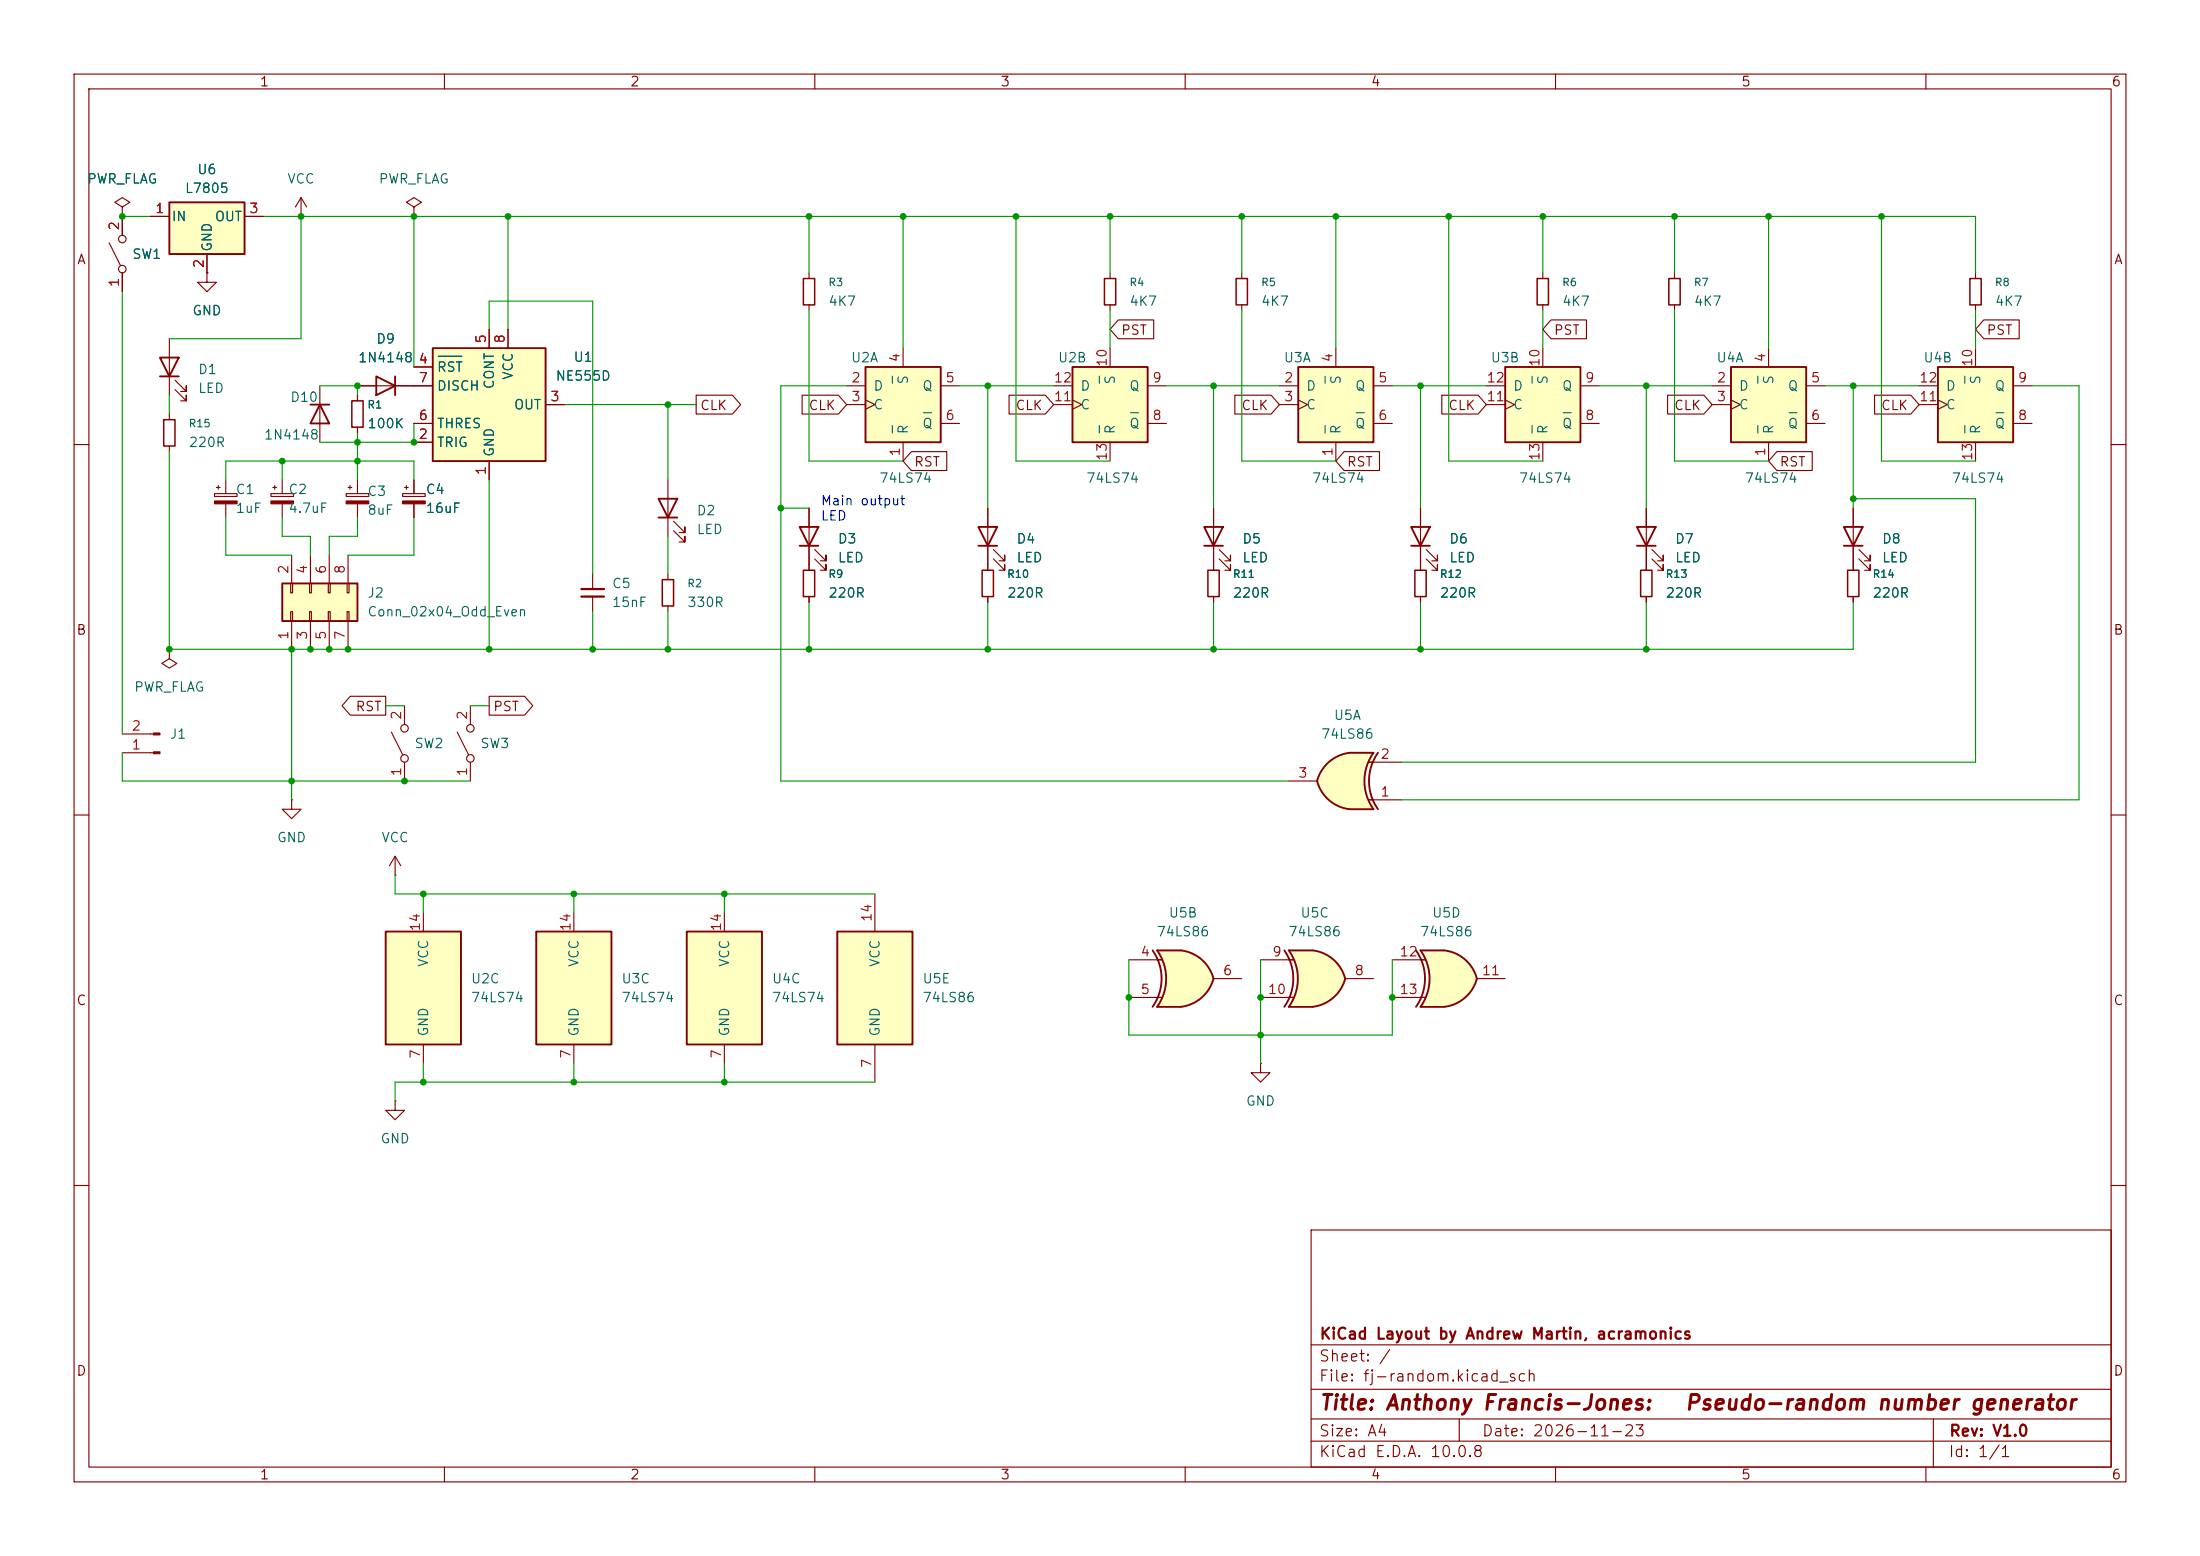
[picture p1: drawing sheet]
<svg xmlns="http://www.w3.org/2000/svg" width="297mm" height="210mm" viewBox="0 0 297 210" stroke-linecap="round" stroke-linejoin="round" font-family="sans-serif">
<g fill="none" stroke="#840000" stroke-width=".15">
<path d="M10 10h277v190h-277zM12 12h273v186h-273zM60 10v2M110 10v2M160 10v2M210 10v2M260 10v2M48.3 53.3v.8M48.3 57.7v.7M10 60h2M285 60h2M10 110h2"/>
<path d="M285 110h2M10 160h2M177 166h108v32h-108zM285 160h2M60 198v2M110 198v2M160 198v2M177 194.5h108M177 191.5h108M177 187.5h108M177 181.5h108M197 191.5v3"/>
<path d="M210 198v2M260 198v2M261 191.5v6.5"/>
</g>
<path d="M47.5 54.1h1.5v3.6h-1.5z" fill="none" stroke="#840000" stroke-width=".2"/>
<path d="M182.2 109.2h3.2M182.2 101.6h3.2" fill="none" stroke="#ffffc2" stroke-width=".14"/>
<g fill="#ffffc2" stroke="#ffffc2" stroke-width=".14">
<path d="M179 103.2a5.2 5.2 0 0 1 3.2-1.6l.6 5.2-5-1.4 .4-1.1z"/>
<path d="M177.8 105.4l5-1.3-.6 5.1a5.1 5.1 0 0 1-4.4-3.8z"/>
</g>
<path d="M182.2 101.6h3.2a6.7 6.7 0 0 0 0 7.6h-3.2z" fill="#ffffc2"/>
<path d="M182.2 101.6a5.2 5.2 0 0 0-4.4 3.8 5.2 5.2 0 0 0 4.4 3.8M182.2 101.6h3.2a6.6 6.6 0 0 0 0 7.6h-3.2M186 101.6a6.6 6.6 0 0 0 0 7.6" fill="none" stroke="#840000" stroke-width=".25"/>
<path d="M174 105.4h3.8M184.8 108h4.4M184.8 102.9h4.4" fill="none" stroke="#840000" stroke-width=".15"/>
<path d="M191.8 128.3h3.1M191.8 135.9h3.1" fill="none" stroke="#ffffc2" stroke-width=".14"/>
<g fill="#ffffc2" stroke="#ffffc2" stroke-width=".14">
<path d="M194.4 130.7l5 1.4a5.2 5.2 0 0 1-4.4 3.8z"/>
<path d="M195 128.3a5.1 5.1 0 0 1 4.4 3.8l-5 1.3z"/>
</g>
<path d="M191.8 128.3h3.1v7.6h-3.1a6.7 6.7 0 0 0 0-7.6z" fill="#ffffc2"/>
<path d="M191.2 128.3a6.6 6.6 0 0 1 0 7.6M194.9 128.3h-3.1a6.6 6.6 0 0 1 0 7.6h3.1M195 128.3a5.2 5.2 0 0 1 4.4 3.8 5.2 5.2 0 0 1-4.4 3.8" fill="none" stroke="#840000" stroke-width=".25"/>
<path d="M188 129.5h4.4M188 134.6h4.4M199.4 132.1h3.8M170.2 143.5v1.3h1.2l-1.2 1.3-1.3-1.3h1.3M170.2 143.5h.1" fill="none" stroke="#840000" stroke-width=".15"/>
<path d="M52.1 125.7h10.1v15.3h-10.1z" fill="#ffffc2"/>
<path d="M52.1 125.7h10.1v15.3h-10.1z" fill="none" stroke="#840000" stroke-width=".25"/>
<path d="M57.1 123.2v2.5M57.1 141v2.5" fill="none" stroke="#840000" stroke-width=".15"/>
<path d="M72.4 125.7h10.1v15.3h-10.1z" fill="#ffffc2"/>
<path d="M72.4 125.7h10.1v15.3h-10.1z" fill="none" stroke="#840000" stroke-width=".25"/>
<path d="M77.5 123.2v2.5M77.5 141v2.5" fill="none" stroke="#840000" stroke-width=".15"/>
<path d="M92.7 125.7h10.2v15.3h-10.2z" fill="#ffffc2"/>
<path d="M92.7 125.7h10.2v15.3h-10.2z" fill="none" stroke="#840000" stroke-width=".25"/>
<g fill="none" stroke="#840000" stroke-width=".15">
<path d="M14.7 32.8l1.6 3M16.5 27.9l1-.6-1-.6-1 .6 1 .6v1.3M16.5 29.2h.1M16.5 29.2v2.6M16.5 36.8v2.6M16.5 99.1h4.2M22.9 87.6v1.3l1 .6-1 .7-1.1-.7 1.1-.6M22.9 87.6h.1M16.5 101.6h4.2M53.3 118.1h.1M53.3 115.6l-.7 1.2M53.3 115.6l.8 1.2"/>
<path d="M53.3 115.6v2.5M97.8 123.2v2.5M97.8 141v2.5"/>
<circle cx="16.5" cy="36.3" r=".51"/>
<circle cx="16.5" cy="32.3" r=".51"/>
</g>
<g fill="#840000" stroke="#840000" stroke-width=".15">
<path d="M20.7 101.5h.9v.2h-.9z"/>
<path d="M20.7 98.9h.9v.3h-.9z"/>
</g>
<path d="M174 128.3h3.2M174 135.9h3.2" fill="none" stroke="#ffffc2" stroke-width=".14"/>
<g fill="#ffffc2" stroke="#ffffc2" stroke-width=".14">
<path d="M176.6 130.7l5 1.4a5.2 5.2 0 0 1-4.4 3.8z"/>
<path d="M177.2 128.3a5.1 5.1 0 0 1 4.4 3.8l-5 1.3z"/>
</g>
<path d="M174 128.3h3.2v7.6h-3.2a6.7 6.7 0 0 0 0-7.6z" fill="#ffffc2"/>
<path d="M21.6 48.3h2.5l-1.2 2.5zM21.6 50.8h2.5M41.9 54.6h2.5M43.2 54.6l1.2 2.6h-2.5zM50.8 50.8l2.5 1.3-2.5 1.2zM53.3 50.8v2.5M173.4 128.3a6.6 6.6 0 0 1 0 7.6M177.2 128.3h-3.2a6.6 6.6 0 0 1 0 7.6h3.2M177.2 128.3a5.2 5.2 0 0 1 4.4 3.8 5.2 5.2 0 0 1-4.4 3.8" fill="none" stroke="#840000" stroke-width=".25"/>
<g fill="none" stroke="#840000" stroke-width=".15">
<path d="M40.6 29.2h.1M40.6 26.7l-.7 1.2M40.6 26.7l.8 1.2M40.6 26.7v2.5M55.9 27.9l1-.6-1-.6-1 .6 1 .6v1.3M55.9 29.2h.1M22.9 45.7v7.6M22.9 55.9v.7M23.6 52.6l1.5 1.5v-.8v.8h-.7M23.6 51.3l1.5 1.5v-.7v.7h-.7M43.2 52.1v7.6M48.3 52.1h7.6"/>
<path d="M22.9 60.2v.8M29 66.6h3v.4h-3zM29.2 65.8h.5M29.5 65.5v.5M30.5 64.8v1.8M30.5 68v1.9M36.6 66.6h3v.4h-3zM36.8 65.8h.5M37.1 65.5v.5M38.1 64.8v1.8M38.1 68v1.9M46.7 66.6h3.1v.4h-3.1z"/>
<path d="M47 65.8h.5M47.2 65.5v.5M48.3 64.8v1.8M48.3 68v1.9M170.2 129.5h4.4M170.2 134.6h4.4M181.6 132.1h3.8"/>
</g>
<g fill="#840000" stroke="#840000" stroke-width=".15">
<path d="M46.7 67.6h3.1v.4h-3.1z"/>
<path d="M29 67.6h3v.4h-3z"/>
<path d="M36.6 67.6h3v.4h-3z"/>
</g>
<path d="M22.1 56.6h1.5v3.6h-1.5z" fill="none" stroke="#840000" stroke-width=".2"/>
<path d="M22.9 27.3h10.1v7h-10.1z" fill="#ffffc2"/>
<path d="M22.9 27.3h10.1v7h-10.1z" fill="none" stroke="#840000" stroke-width=".25"/>
<path d="M20.3 29.2h2.6M27.9 36.8v1.3h1.3l-1.3 1.3-1.2-1.3h1.2M27.9 36.8h.1M27.9 34.3v2.5M33 29.2h2.6" fill="none" stroke="#840000" stroke-width=".15"/>
<path d="M261.6 49.5h10.2v10.2h-10.2z" fill="#ffffc2"/>
<path d="M261.6 49.5h10.2v10.2h-10.2z" fill="none" stroke="#840000" stroke-width=".25"/>
<path d="M259.1 52.1h2.5M259.1 54.6h2.5M261.6 54l1.3 .6-1.3 .6M266.7 47v2.5M266.7 59.7v2.5M271.8 57.2h2.5M271.8 52.1h2.5" fill="none" stroke="#840000" stroke-width=".15"/>
<path d="M265.3 50.8v.9M265.3 57.4v1M269.5 55.7h1" fill="none" stroke="#006464" stroke-width=".15"/>
<path d="M144.8 49.5h10.1v10.2h-10.1z" fill="#ffffc2"/>
<path d="M144.8 49.5h10.1v10.2h-10.1zM132.1 71.1h2.5l-1.3 2.6zM132.1 73.7h2.5M162.6 71.1h2.5l-1.3 2.6zM162.6 73.7h2.5" fill="none" stroke="#840000" stroke-width=".25"/>
<g fill="none" stroke="#840000" stroke-width=".15">
<path d="M149.9 36.8v.8M142.2 52.1h2.6M142.2 54.6h2.6M144.8 54l1.2 .6-1.2 .6M149.9 41.1v.8M149.9 47v2.5M149.9 59.7v2.5M154.9 57.2h2.6M154.9 52.1h2.6M133.3 68.6v8.4M134.1 75.4l1.5 1.6v-.8v.8h-.7M134.1 74.2l1.5 1.5v-.8v.8h-.7"/>
<path d="M163.8 68.6v8.4M164.6 75.4l1.5 1.6v-.8v.8h-.7M164.6 74.2l1.5 1.5v-.8v.8h-.7M133.3 80.5v.8M163.8 80.5v.8"/>
</g>
<path d="M148.4 50.8v.9M148.4 57.4v1M152.6 55.7h1.1" fill="none" stroke="#006464" stroke-width=".15"/>
<path d="M149.1 37.6h1.5v3.5h-1.5zM132.6 77h1.5v3.5h-1.5zM163.1 77h1.5v3.5h-1.5z" fill="none" stroke="#840000" stroke-width=".2"/>
<path d="M116.8 49.5h10.2v10.2h-10.2z" fill="#ffffc2"/>
<path d="M116.8 49.5h10.2v10.2h-10.2zM190.5 71.1h2.5l-1.2 2.6zM190.5 73.7h2.5M221 71.1h2.5l-1.3 2.6zM221 73.7h2.5M248.9 71.1h2.6l-1.3 2.6zM248.9 73.7h2.6" fill="none" stroke="#840000" stroke-width=".25"/>
<g fill="none" stroke="#840000" stroke-width=".15">
<path d="M266.7 36.8v.8M114.3 52.1h2.5M114.3 54.6h2.5M116.8 54l1.3 .6-1.3 .6M121.9 47v2.5M121.9 59.7v2.5M127 52.1h2.5M127 57.2h2.5M266.7 41.1v.8M191.8 68.6v8.4M192.5 75.4l1.6 1.6v-.8v.8h-.8M192.5 74.2l1.6 1.5v-.8v.8h-.8"/>
<path d="M222.2 68.6v8.4M223 75.4l1.5 1.6v-.8v.8h-.7M223 74.2l1.5 1.5v-.8v.8h-.7M250.2 68.6v8.4M251 75.4l1.5 1.6v-.8v.8h-.8M251 74.2l1.5 1.5v-.8v.8h-.8M191.8 80.5v.8M222.2 80.5v.8M250.2 80.5v.8M53.3 148.6v1.3h1.3l-1.3 1.2-1.2-1.2h1.2M53.3 148.6h.1"/>
</g>
<path d="M120.5 50.8v.9M120.5 57.4v1M124.7 55.7h1.1" fill="none" stroke="#006464" stroke-width=".15"/>
<path d="M265.9 37.6h1.6v3.5h-1.6zM191 77h1.5v3.5h-1.5zM221.5 77h1.5v3.5h-1.5zM249.4 77h1.6v3.5h-1.6z" fill="none" stroke="#840000" stroke-width=".2"/>
<path d="M233.7 49.5h10.1v10.2h-10.1z" fill="#ffffc2"/>
<path d="M233.7 49.5h10.1v10.2h-10.1z" fill="none" stroke="#840000" stroke-width=".25"/>
<path d="M231.1 52.1h2.6M231.1 54.6h2.6M233.7 54l1.2 .6-1.2 .6M238.8 47v2.5M238.8 59.7v2.5M243.8 52.1h2.6M243.8 57.2h2.6" fill="none" stroke="#840000" stroke-width=".15"/>
<path d="M237.3 50.8v.9M237.3 57.4v1M241.5 55.7h1.1" fill="none" stroke="#006464" stroke-width=".15"/>
<path d="M203.2 49.5h10.2v10.2h-10.2z" fill="#ffffc2"/>
<path d="M203.2 49.5h10.2v10.2h-10.2z" fill="none" stroke="#840000" stroke-width=".25"/>
<path d="M208.3 36.8v.8M200.7 52.1h2.5M200.7 54.6h2.5M203.2 54l1.3 .6-1.3 .6M208.3 41.1v.8M208.3 47v2.5M208.3 59.7v2.5M213.4 57.2h2.5M213.4 52.1h2.5" fill="none" stroke="#840000" stroke-width=".15"/>
<path d="M206.8 50.8v.9M206.8 57.4v1M211 55.7h1.1" fill="none" stroke="#006464" stroke-width=".15"/>
<path d="M207.5 37.6h1.5v3.5h-1.5z" fill="none" stroke="#840000" stroke-width=".2"/>
<path d="M175.3 49.5h10.1v10.2h-10.1z" fill="#ffffc2"/>
<path d="M175.3 49.5h10.1v10.2h-10.1z" fill="none" stroke="#840000" stroke-width=".25"/>
<path d="M167.6 36.8v.8M226.1 36.8v.8M167.6 41.1v.8M172.7 52.1h2.6M172.7 54.6h2.6M175.3 54l1.2 .6-1.2 .6M180.3 47v2.5M180.3 59.7v2.5M185.4 52.1h2.6M185.4 57.2h2.6M226.1 41.1v.8" fill="none" stroke="#840000" stroke-width=".15"/>
<path d="M178.9 50.8v.9M178.9 57.4v1M183.1 55.7h1.1" fill="none" stroke="#006464" stroke-width=".15"/>
<path d="M166.9 37.6h1.5v3.5h-1.5zM225.3 37.6h1.5v3.5h-1.5z" fill="none" stroke="#840000" stroke-width=".2"/>
<path d="M156.2 128.3h3.2M156.2 135.9h3.2" fill="none" stroke="#ffffc2" stroke-width=".14"/>
<g fill="#ffffc2" stroke="#ffffc2" stroke-width=".14">
<path d="M158.8 130.7l5 1.4a5.2 5.2 0 0 1-4.4 3.8z"/>
<path d="M159.4 128.3a5.1 5.1 0 0 1 4.4 3.8l-4.9 1.3z"/>
</g>
<path d="M156.2 128.3h3.2v7.6h-3.2a6.7 6.7 0 0 0 0-7.6z" fill="#ffffc2"/>
<path d="M155.6 128.3a6.6 6.6 0 0 1 0 7.6M159.4 128.3h-3.2a6.6 6.6 0 0 1 0 7.6h3.2M159.4 128.3a5.2 5.2 0 0 1 4.4 3.8 5.2 5.2 0 0 1-4.4 3.8" fill="none" stroke="#840000" stroke-width=".25"/>
<path d="M152.4 129.5h4.4M152.4 134.6h4.4M163.8 132.1h3.8" fill="none" stroke="#840000" stroke-width=".15"/>
<path d="M113 125.7h10.2v15.3h-10.2z" fill="#ffffc2"/>
<path d="M88.9 67.3h2.5l-1.2 2.6zM88.9 69.9h2.5M107.9 71.1h2.6l-1.3 2.6zM107.9 73.7h2.6M113 125.7h10.2v15.3h-10.2z" fill="none" stroke="#840000" stroke-width=".25"/>
<g fill="none" stroke="#840000" stroke-width=".15">
<path d="M109.2 36.8v.8M109.2 41.1v.8M54.4 66.6h3v.4h-3zM54.6 65.8h.5M54.9 65.5v.5M55.9 64.8v1.8M55.9 68v1.9M80 77.5v2M90.2 64.8v7.6M90.9 71.6l1.6 1.6v-.8v.8h-.8M90.9 70.4l1.6 1.5v-.8v.8h-.8M109.2 68.6v8.4"/>
<path d="M110 75.4l1.5 1.6v-.8v.8h-.8M110 74.2l1.5 1.5v-.8v.8h-.8M52.8 98.8l1.6 3.1M54.6 95.3v2.5M80 80.5v2.1M109.2 80.5v.8M39.4 108v1.2h1.2l-1.2 1.3-1.3-1.3h1.3M39.4 108h.1M54.6 102.9v2.5M118.1 120.7v5M118.1 141v5.1"/>
<circle cx="54.6" cy="98.3" r=".51"/>
<circle cx="54.6" cy="102.4" r=".51"/>
</g>
<path d="M108.5 37.6h1.5v3.5h-1.5zM108.5 77h1.5v3.5h-1.5z" fill="none" stroke="#840000" stroke-width=".2"/>
<path d="M78.5 79.5h3M78.5 80.5h3" fill="none" stroke="#840000" stroke-width=".3"/>
<path d="M54.4 67.6h3v.4h-3z" fill="#840000" stroke="#840000" stroke-width=".15"/>
<path d="M58.4 47h15.3v15.2h-15.3z" fill="#ffffc2"/>
<path d="M58.4 47h15.3v15.2h-15.3z" fill="none" stroke="#840000" stroke-width=".25"/>
<path d="M55.9 59.7h2.5M55.9 49.5h2.5M55.9 57.2h2.5M55.9 52.1h2.5M66 44.5v2.5M68.6 44.5v2.5M73.7 54.6h2.5M66 62.2v2.6" fill="none" stroke="#840000" stroke-width=".15"/>
<path d="M59.2 48.1h3.1" fill="none" stroke="#006464" stroke-width=".15"/>
<path d="M38.1 78.7h10.2v5.1h-10.2z" fill="#ffffc2"/>
<path d="M38.1 78.7h10.2v5.1h-10.2z" fill="none" stroke="#840000" stroke-width=".25"/>
<g fill="none" stroke="#840000" stroke-width=".15">
<path d="M16.5 29.2h.1M16.5 29.2v2.6M16.5 36.8v2.6M20.3 29.2h2.6M27.9 36.8h.1M27.9 34.3v2.5M33 29.2h2.6M48.3 52.1h2.5M48.3 53.3v.8M48.3 57.7v.7M53.3 52.1h5.1M55.9 59.7h2.5"/>
<path d="M55.9 49.5h2.5M55.9 57.2h2.5M66 44.5v2.5M68.6 44.5v2.5M73.7 54.6h2.5M94 53.3h4.9l1.1 1.3-1.1 1.3h-4.9zM108.3 53.3h4.9l1.1 1.3-1.1 1.3h-4.9zM136.2 53.3h4.9l1.1 1.3-1.1 1.3h-4.9zM151 43.2h4.8v2.5h-4.8l-1.1-1.2zM166.7 53.3h4.9l1.1 1.3-1.1 1.3h-4.9zM194.6 53.3h4.9l1.2 1.3-1.2 1.3h-4.9zM209.4 43.2h4.8v2.5h-4.8l-1.1-1.2z"/>
<path d="M225.1 53.3h4.9l1.1 1.3-1.1 1.3h-4.9zM253.1 53.3h4.9l1.1 1.3-1.1 1.3h-4.9zM267.8 43.2h4.8v2.5h-4.8l-1.1-1.2zM39.2 78.7h.3v1.3h-.3zM39.4 74.9v3.8M41.8 78.7h.2v1.3h-.2zM41.9 74.9v3.8M44.3 78.7h.3v1.3h-.3zM44.4 74.9v3.8M46.9 78.7h.2v1.3h-.2zM47 74.9v3.8M55.9 64.8v1.8"/>
<path d="M55.9 68v1.9M66 62.2v2.6M90.2 77.5v.7M109.2 68.6v2.5M109.2 73.7v3.3M123 61h4.8v2.5h-4.8l-1.1-1.3zM133.3 68.6v2.5M133.3 73.7v3.3M163.8 68.6v2.5M163.8 73.7v3.3M181.5 61h4.7v2.5h-4.7l-1.2-1.3zM191.8 68.6v2.5"/>
<path d="M191.8 73.7v3.3M222.2 68.6v2.5M222.2 73.7v3.3M239.9 61h4.8v2.5h-4.8l-1.1-1.3zM250.2 68.6v2.5M250.2 73.7v3.3M39.2 82.6h.3v1.2h-.3zM39.4 83.8v3.8M41.8 82.6h.2v1.2h-.2zM41.9 83.8v3.8M44.3 82.6h.3v1.2h-.3zM44.4 83.8v3.8"/>
<path d="M46.9 82.6h.2v1.2h-.2zM47 83.8v3.8M47.3 94h4.8v2.5h-4.8l-1.1-1.2zM61.7 98.8l1.5 3.1M63.5 95.3v2.5M66 94h4.8l1.1 1.3-1.1 1.2h-4.8zM90.2 81.8v.8M109.2 80.5v.8M133.3 80.5v.8M163.8 80.5v.8M191.8 80.5v.8M222.2 80.5v.8"/>
<path d="M250.2 80.5v.8M63.5 102.9v2.5"/>
<circle cx="63.5" cy="98.3" r=".51"/>
<circle cx="63.5" cy="102.4" r=".51"/>
</g>
<path d="M89.4 78.2h1.5v3.6h-1.5z" fill="none" stroke="#840000" stroke-width=".2"/>
<g fill="none" stroke="#009600" stroke-width=".15">
<path d="M16.5 29.2h3.8M16.5 39.4v59.7M35.6 29.2h231.1v7.6M40.6 29.2v16.5h-17.7M55.9 29.2v20.3M68.6 29.2v15.3M109.2 29.2v7.6M121.9 29.2v17.8M137.2 29.2v33h12.7M149.9 29.2v7.6M167.6 29.2v7.6M180.3 29.2v17.8"/>
<path d="M195.6 29.2v33h12.7M208.3 29.2v7.6M226.1 29.2v7.6M238.8 29.2v17.8M254 29.2v33h12.7M22.9 53.3v2.6M43.2 52.1h5.1v1.2M48.3 58.4v6.4M55.9 57.2v2.5h-12.7M66 44.5v-3.9h14v36.9M76.2 54.6h17.8M90.2 54.6v10.2"/>
<path d="M109.2 41.9v20.3h12.7M114.3 52.1h-8.9v53.3h68.6M129.5 52.1h12.7M133.3 52.1v16.5M149.9 41.9v5.1M157.5 52.1h15.2M163.8 52.1v16.5M167.6 41.9v20.3h12.7M188 52.1h12.7M191.8 52.1v16.5M208.3 41.9v5.1M215.9 52.1h15.2"/>
<path d="M222.2 52.1v16.5M226.1 41.9v20.3h12.7M246.4 52.1h12.7M250.2 52.1v16.5M266.7 41.9v5.1M274.3 52.1h6.4v55.9h-91.5M22.9 61v26.6h227.3v-6.3M30.5 64.8v-2.6h25.4v2.6M30.5 69.9v5h8.9M38.1 69.9v2.5h3.8v2.5M38.1 62.2v2.6M48.3 69.9v2.5h-3.9v2.5"/>
<path d="M55.9 69.9v5h-8.9M66 64.8v22.8M90.2 72.4v5.1M105.4 68.6h3.8M250.2 67.3h16.5v35.6h-77.5M39.4 87.6v20.4M52.1 95.3h2.5M63.5 95.3h2.5M80 82.6v5M90.2 82.6v5M109.2 81.3v6.3M133.3 81.3v6.3"/>
<path d="M163.8 81.3v6.3M191.8 81.3v6.3M222.2 81.3v6.3M16.5 101.6v3.8h47M53.3 118.1v2.6h64.8M57.1 120.7v2.5M77.5 120.7v2.5M97.8 120.7v2.5M152.4 129.5v10.2h35.6v-10.2M170.2 129.5v14M57.1 143.5v2.6M77.5 143.5v2.6"/>
<path d="M97.8 143.5v2.6M118.1 146.1h-64.8v2.5"/>
</g>
<path d="M59.2 48.1h3.1" fill="none" stroke="#006464" stroke-width=".15"/>
<g fill="#009600">
<circle cx="44.4" cy="87.6" r=".46"/>
<circle cx="41.9" cy="87.6" r=".46"/>
<circle cx="80" cy="87.6" r=".46"/>
<circle cx="66" cy="87.6" r=".46"/>
<circle cx="90.2" cy="87.6" r=".46"/>
<circle cx="47" cy="87.6" r=".46"/>
<circle cx="39.4" cy="105.4" r=".46"/>
<circle cx="54.6" cy="105.4" r=".46"/>
<circle cx="109.2" cy="29.2" r=".46"/>
<circle cx="121.9" cy="29.2" r=".46"/>
<circle cx="90.2" cy="54.6" r=".46"/>
<circle cx="105.4" cy="68.6" r=".46"/>
<circle cx="48.3" cy="62.2" r=".46"/>
<circle cx="68.6" cy="29.2" r=".46"/>
<circle cx="38.1" cy="62.2" r=".46"/>
<circle cx="48.3" cy="59.7" r=".46"/>
<circle cx="55.9" cy="59.7" r=".46"/>
<circle cx="40.6" cy="29.2" r=".46"/>
<circle cx="55.9" cy="29.2" r=".46"/>
<circle cx="48.3" cy="52.1" r=".46"/>
<circle cx="16.5" cy="29.2" r=".46"/>
<circle cx="22.9" cy="87.6" r=".46"/>
<circle cx="39.4" cy="87.6" r=".46"/>
<circle cx="77.5" cy="120.7" r=".46"/>
<circle cx="57.1" cy="120.7" r=".46"/>
<circle cx="77.5" cy="146.1" r=".46"/>
<circle cx="97.8" cy="146.1" r=".46"/>
<circle cx="57.1" cy="146.1" r=".46"/>
<circle cx="97.8" cy="120.7" r=".46"/>
<circle cx="133.3" cy="87.6" r=".46"/>
<circle cx="109.2" cy="87.6" r=".46"/>
<circle cx="163.8" cy="87.6" r=".46"/>
<circle cx="170.2" cy="139.7" r=".46"/>
<circle cx="170.2" cy="134.6" r=".46"/>
<circle cx="191.8" cy="87.6" r=".46"/>
<circle cx="188" cy="134.6" r=".46"/>
<circle cx="152.4" cy="134.6" r=".46"/>
<circle cx="195.6" cy="29.2" r=".46"/>
<circle cx="180.3" cy="29.2" r=".46"/>
<circle cx="208.3" cy="29.2" r=".46"/>
<circle cx="238.8" cy="29.2" r=".46"/>
<circle cx="226.1" cy="29.2" r=".46"/>
<circle cx="167.6" cy="29.2" r=".46"/>
<circle cx="191.8" cy="52.1" r=".46"/>
<circle cx="222.2" cy="52.1" r=".46"/>
<circle cx="222.2" cy="87.6" r=".46"/>
<circle cx="254" cy="29.2" r=".46"/>
<circle cx="250.2" cy="52.1" r=".46"/>
<circle cx="250.2" cy="67.3" r=".46"/>
<circle cx="133.3" cy="52.1" r=".46"/>
<circle cx="137.2" cy="29.2" r=".46"/>
<circle cx="149.9" cy="29.2" r=".46"/>
<circle cx="163.8" cy="52.1" r=".46"/>
</g>
<g font-size="2" fill="#840000">
<text x="178" y="190.8">Title: Anthony Francis-Jones:</text>
<text x="227.3" y="190.8">Pseudo-random number generator</text>
</g>
<g font-size="1.5" fill="#840000">
<text x="178" y="184.1">Sheet: /</text>
<text x="178" y="181.1">KiCad Layout by Andrew Martin, acramonics</text>
<text x="178" y="186.8">File: fj-random.kicad_sch</text>
<text x="178" y="197">KiCad E.D.A. 10.0.8</text>
<text x="178" y="194.2">Size: A4</text>
<text x="200" y="194.2">Date: 2026-11-23</text>
<text x="263" y="197">Id: 1/1</text>
<text x="263" y="194.2">Rev: V1.0</text>
</g>
<g font-size="1.3" fill="#840000">
<text x="35" y="12">1</text>
<text x="85" y="12">2</text>
<text x="135" y="12">3</text>
<text x="185" y="12">4</text>
<text x="235" y="12">5</text>
<text x="285" y="12">6</text>
<text x="10.3" y="36">A</text>
<text x="285.3" y="36">A</text>
<text x="151.3" y="45.5">PST</text>
<text x="209.7" y="45.5">PST</text>
<text x="268.1" y="45.5">PST</text>
<text x="94.4" y="55.7">CLK</text>
<text x="109.1" y="55.7">CLK</text>
<text x="137" y="55.7">CLK</text>
<text x="167.5" y="55.7">CLK</text>
<text x="195.4" y="55.7">CLK</text>
<text x="225.9" y="55.7">CLK</text>
<text x="253.9" y="55.7">CLK</text>
<text x="123.3" y="63.3">RST</text>
<text x="181.7" y="63.3">RST</text>
<text x="240.2" y="63.3">RST</text>
<text x="10.2" y="86">B</text>
<text x="285.2" y="86">B</text>
<text x="47.9" y="96.3">RST</text>
<text x="66.5" y="96.3">PST</text>
<text x="10.2" y="136">C</text>
<text x="285.2" y="136">C</text>
<text x="10.2" y="186">D</text>
<text x="285.2" y="186">D</text>
<text x="35" y="200">1</text>
<text x="85" y="200">2</text>
<text x="135" y="200">3</text>
<text x="185" y="200">4</text>
<text x="235" y="200">5</text>
<text x="285" y="200">6</text>
</g>
<g font-size="1.3" fill="#006464">
<text x="26.5" y="23.8">U6</text>
<text x="11.7" y="25.1">PWR_FLAG</text>
<text x="24.9" y="26.4">L7805</text>
<text x="38.7" y="25.1">VCC</text>
<text x="51" y="25.1">PWR_FLAG</text>
<text x="17.8" y="35.3">SW1</text>
<text x="23.1" y="30.2">IN</text>
<text x="28.9" y="34.1" transform="rotate(-90 28.9 34.1)">GND</text>
<text x="28.9" y="30.2">OUT</text>
<text x="111.7" y="41.6">4K7</text>
<text x="152.4" y="41.6">4K7</text>
<text x="170.2" y="41.6">4K7</text>
<text x="210.8" y="41.6">4K7</text>
<text x="228.6" y="41.6">4K7</text>
<text x="269.2" y="41.6">4K7</text>
<text x="25.9" y="42.9">GND</text>
<text x="50.7" y="46.7">D9</text>
<text x="26.7" y="50.8">D1</text>
<text x="26.7" y="53.4">LED</text>
<text x="48.3" y="49.2">1N4148</text>
<text x="58.9" y="50.5">RST</text>
<text x="58.9" y="53">DISCH</text>
<text x="67" y="52.6" transform="rotate(-90 67 52.6)">CONT</text>
<text x="69.5" y="51.4" transform="rotate(-90 69.5 51.4)">VCC</text>
<text x="74.9" y="51.7">NE555D</text>
<text x="77.3" y="49.2">U1</text>
<text x="114.8" y="49.2">U2A</text>
<text x="117.8" y="53">D</text>
<text x="122.9" y="52" transform="rotate(-90 122.9 52)">S</text>
<text x="124.4" y="53">Q</text>
<text x="142.7" y="49.2">U2B</text>
<text x="145.8" y="53">D</text>
<text x="150.8" y="52" transform="rotate(-90 150.8 52)">S</text>
<text x="152.4" y="53">Q</text>
<text x="173.2" y="49.2">U3A</text>
<text x="176.2" y="53">D</text>
<text x="181.3" y="52" transform="rotate(-90 181.3 52)">S</text>
<text x="182.8" y="53">Q</text>
<text x="201.2" y="49.2">U3B</text>
<text x="204.2" y="53">D</text>
<text x="209.2" y="52" transform="rotate(-90 209.2 52)">S</text>
<text x="210.8" y="53">Q</text>
<text x="231.6" y="49.2">U4A</text>
<text x="234.7" y="53">D</text>
<text x="239.7" y="52" transform="rotate(-90 239.7 52)">S</text>
<text x="241.3" y="53">Q</text>
<text x="259.6" y="49.2">U4B</text>
<text x="262.6" y="53">D</text>
<text x="267.7" y="52" transform="rotate(-90 267.7 52)">S</text>
<text x="269.2" y="53">Q</text>
<text x="35.5" y="59.6">1N4148</text>
<text x="39.1" y="54.6">D10</text>
<text x="49.5" y="58.1">100K</text>
<text x="58.9" y="58.1">THRES</text>
<text x="69.3" y="55.6">OUT</text>
<text x="117.8" y="55.6">C</text>
<text x="122.9" y="58.7" transform="rotate(-90 122.9 58.7)">R</text>
<text x="124.4" y="58.1">Q</text>
<text x="145.8" y="55.6">C</text>
<text x="150.8" y="58.7" transform="rotate(-90 150.8 58.7)">R</text>
<text x="152.4" y="58.1">Q</text>
<text x="176.2" y="55.6">C</text>
<text x="181.3" y="58.7" transform="rotate(-90 181.3 58.7)">R</text>
<text x="182.8" y="58.1">Q</text>
<text x="204.2" y="55.6">C</text>
<text x="209.2" y="58.7" transform="rotate(-90 209.2 58.7)">R</text>
<text x="210.8" y="58.1">Q</text>
<text x="234.7" y="55.6">C</text>
<text x="239.7" y="58.7" transform="rotate(-90 239.7 58.7)">R</text>
<text x="241.3" y="58.1">Q</text>
<text x="262.6" y="55.6">C</text>
<text x="267.7" y="58.7" transform="rotate(-90 267.7 58.7)">R</text>
<text x="269.2" y="58.1">Q</text>
<text x="25.4" y="60.7">220R</text>
<text x="58.9" y="60.7">TRIG</text>
<text x="67" y="61.7" transform="rotate(-90 67 61.7)">GND</text>
<text x="118.6" y="65.5">74LS74</text>
<text x="146.5" y="65.5">74LS74</text>
<text x="177" y="65.5">74LS74</text>
<text x="205" y="65.5">74LS74</text>
<text x="235.4" y="65.5">74LS74</text>
<text x="263.4" y="65.5">74LS74</text>
<text x="31.7" y="67">C1</text>
<text x="31.7" y="69.5">1uF</text>
<text x="38.8" y="67">C2</text>
<text x="38.8" y="69.5">4.7uF</text>
<text x="49.5" y="67.3">C3</text>
<text x="49.5" y="69.8">8uF</text>
<text x="57.4" y="67">C4</text>
<text x="57.4" y="69.5">16uF</text>
<text x="94" y="69.9">D2</text>
<text x="94" y="72.4">LED</text>
<text x="113" y="73.7">D3</text>
<text x="113" y="76.2">LED</text>
<text x="137.1" y="73.7">D4</text>
<text x="137.1" y="76.2">LED</text>
<text x="167.6" y="73.7">D5</text>
<text x="167.6" y="76.2">LED</text>
<text x="195.6" y="73.7">D6</text>
<text x="195.6" y="76.2">LED</text>
<text x="226" y="73.7">D7</text>
<text x="226" y="76.2">LED</text>
<text x="254" y="73.7">D8</text>
<text x="254" y="76.2">LED</text>
<text x="49.5" y="81">J2</text>
<text x="49.5" y="83.5">Conn_02x04_Odd_Even</text>
<text x="82.5" y="79.7">C5</text>
<text x="82.5" y="82.2">15nF</text>
<text x="92.7" y="82.2">330R</text>
<text x="111.7" y="81">220R</text>
<text x="135.9" y="81">220R</text>
<text x="166.4" y="81">220R</text>
<text x="194.3" y="81">220R</text>
<text x="224.8" y="81">220R</text>
<text x="252.7" y="81">220R</text>
<text x="18" y="93.7">PWR_FLAG</text>
<text x="22.8" y="100">J1</text>
<text x="55.9" y="101.3">SW2</text>
<text x="64.8" y="101.3">SW3</text>
<text x="178.2" y="100">74LS86</text>
<text x="180" y="97.5">U5A</text>
<text x="37.3" y="114">GND</text>
<text x="51.4" y="114">VCC</text>
<text x="157.7" y="124.2">U5B</text>
<text x="175.5" y="124.2">U5C</text>
<text x="193.2" y="124.2">U5D</text>
<text x="58.1" y="130.6" transform="rotate(-90 58.1 130.6)">VCC</text>
<text x="78.4" y="130.6" transform="rotate(-90 78.4 130.6)">VCC</text>
<text x="98.8" y="130.6" transform="rotate(-90 98.8 130.6)">VCC</text>
<text x="119.1" y="130.6" transform="rotate(-90 119.1 130.6)">VCC</text>
<text x="156.1" y="126.7">74LS86</text>
<text x="173.8" y="126.7">74LS86</text>
<text x="191.6" y="126.7">74LS86</text>
<text x="63.5" y="133">U2C</text>
<text x="63.5" y="135.6">74LS74</text>
<text x="83.8" y="133">U3C</text>
<text x="83.8" y="135.6">74LS74</text>
<text x="104.1" y="133">U4C</text>
<text x="104.1" y="135.6">74LS74</text>
<text x="124.4" y="133">U5E</text>
<text x="124.4" y="135.6">74LS86</text>
<text x="58.1" y="140" transform="rotate(-90 58.1 140)">GND</text>
<text x="78.4" y="140" transform="rotate(-90 78.4 140)">GND</text>
<text x="98.8" y="140" transform="rotate(-90 98.8 140)">GND</text>
<text x="119.1" y="140" transform="rotate(-90 119.1 140)">GND</text>
<text x="168.1" y="149.6">GND</text>
<text x="51.3" y="154.6">GND</text>
</g>
<g font-size="1.3" fill="#a90000">
<text x="20.9" y="29.1">1</text>
<text x="33.6" y="29.1">3</text>
<text x="16.4" y="31.2" transform="rotate(-90 16.4 31.2)">2</text>
<text x="16.4" y="38.8" transform="rotate(-90 16.4 38.8)">1</text>
<text x="27.8" y="36.3" transform="rotate(-90 27.8 36.3)">2</text>
<text x="65.9" y="46.5" transform="rotate(-90 65.9 46.5)">5</text>
<text x="68.4" y="46.5" transform="rotate(-90 68.4 46.5)">8</text>
<text x="56.4" y="49.4">4</text>
<text x="56.4" y="51.9">7</text>
<text x="114.8" y="51.9">2</text>
<text x="121.8" y="49" transform="rotate(-90 121.8 49)">4</text>
<text x="127.5" y="51.9">5</text>
<text x="142.2" y="51.9">12</text>
<text x="149.7" y="49.6" transform="rotate(-90 149.7 49.6)">10</text>
<text x="155.5" y="51.9">9</text>
<text x="173.3" y="51.9">2</text>
<text x="180.2" y="49" transform="rotate(-90 180.2 49)">4</text>
<text x="186" y="51.9">5</text>
<text x="200.6" y="51.9">12</text>
<text x="208.1" y="49.6" transform="rotate(-90 208.1 49.6)">10</text>
<text x="213.9" y="51.9">9</text>
<text x="231.7" y="51.9">2</text>
<text x="238.6" y="49" transform="rotate(-90 238.6 49)">4</text>
<text x="244.4" y="51.9">5</text>
<text x="259" y="51.9">12</text>
<text x="266.6" y="49.6" transform="rotate(-90 266.6 49.6)">10</text>
<text x="272.3" y="51.9">9</text>
<text x="56.4" y="59.6">2</text>
<text x="56.4" y="57">6</text>
<text x="74.2" y="54.5">3</text>
<text x="114.8" y="54.5">3</text>
<text x="127.5" y="57">6</text>
<text x="142.2" y="54.5">11</text>
<text x="155.5" y="57">8</text>
<text x="173.3" y="54.5">3</text>
<text x="186" y="57">6</text>
<text x="200.6" y="54.5">11</text>
<text x="213.9" y="57">8</text>
<text x="231.7" y="54.5">3</text>
<text x="244.4" y="57">6</text>
<text x="259" y="54.5">11</text>
<text x="272.3" y="57">8</text>
<text x="65.9" y="64.2" transform="rotate(-90 65.9 64.2)">1</text>
<text x="121.8" y="61.7" transform="rotate(-90 121.8 61.7)">1</text>
<text x="149.7" y="62.3" transform="rotate(-90 149.7 62.3)">13</text>
<text x="180.2" y="61.7" transform="rotate(-90 180.2 61.7)">1</text>
<text x="208.1" y="62.3" transform="rotate(-90 208.1 62.3)">13</text>
<text x="238.6" y="61.7" transform="rotate(-90 238.6 61.7)">1</text>
<text x="266.6" y="62.3" transform="rotate(-90 266.6 62.3)">13</text>
<text x="39.2" y="77.6" transform="rotate(-90 39.2 77.6)">2</text>
<text x="41.8" y="77.6" transform="rotate(-90 41.8 77.6)">4</text>
<text x="44.3" y="77.6" transform="rotate(-90 44.3 77.6)">6</text>
<text x="46.9" y="77.6" transform="rotate(-90 46.9 77.6)">8</text>
<text x="39.2" y="86.5" transform="rotate(-90 39.2 86.5)">1</text>
<text x="41.8" y="86.5" transform="rotate(-90 41.8 86.5)">3</text>
<text x="44.3" y="86.5" transform="rotate(-90 44.3 86.5)">5</text>
<text x="46.9" y="86.5" transform="rotate(-90 46.9 86.5)">7</text>
<text x="17.7" y="101.5">1</text>
<text x="17.7" y="98.9">2</text>
<text x="54.5" y="97.3" transform="rotate(-90 54.5 97.3)">2</text>
<text x="63.4" y="97.3" transform="rotate(-90 63.4 97.3)">2</text>
<text x="54.5" y="104.9" transform="rotate(-90 54.5 104.9)">1</text>
<text x="63.4" y="104.9" transform="rotate(-90 63.4 104.9)">1</text>
<text x="175.2" y="105.3">3</text>
<text x="186.3" y="107.8">1</text>
<text x="186.3" y="102.7">2</text>
<text x="57" y="125.8" transform="rotate(-90 57 125.8)">14</text>
<text x="77.3" y="125.8" transform="rotate(-90 77.3 125.8)">14</text>
<text x="97.7" y="125.8" transform="rotate(-90 97.7 125.8)">14</text>
<text x="118" y="124.5" transform="rotate(-90 118 124.5)">14</text>
<text x="153.9" y="129.4">4</text>
<text x="165" y="131.9">6</text>
<text x="171.7" y="129.4">9</text>
<text x="182.8" y="131.9">8</text>
<text x="188.8" y="129.4">12</text>
<text x="200" y="131.9">11</text>
<text x="153.9" y="134.5">5</text>
<text x="171.1" y="134.5">10</text>
<text x="188.8" y="134.5">13</text>
<text x="57" y="143" transform="rotate(-90 57 143)">7</text>
<text x="77.3" y="143" transform="rotate(-90 77.3 143)">7</text>
<text x="97.7" y="143" transform="rotate(-90 97.7 143)">7</text>
<text x="118" y="144.2" transform="rotate(-90 118 144.2)">7</text>
</g>
<g font-size="1.3" fill="#0000c2">
<text x="110.7" y="68.5">Main output</text>
<text x="110.7" y="70.6">LED</text>
</g>
<g font-size="1" fill="#006464">
<text x="111.7" y="38.9">R3</text>
<text x="152.4" y="38.9">R4</text>
<text x="170.2" y="38.9">R5</text>
<text x="210.8" y="38.9">R6</text>
<text x="228.6" y="38.9">R7</text>
<text x="269.2" y="38.9">R8</text>
<text x="25.4" y="57.9">R15</text>
<text x="49.5" y="55.4">R1</text>
<text x="92.7" y="79.5">R2</text>
<text x="111.7" y="78.2">R9</text>
<text x="135.9" y="78.2">R10</text>
<text x="166.4" y="78.2">R11</text>
<text x="194.3" y="78.2">R12</text>
<text x="224.8" y="78.2">R13</text>
<text x="252.7" y="78.2">R14</text>
</g>
</svg>
